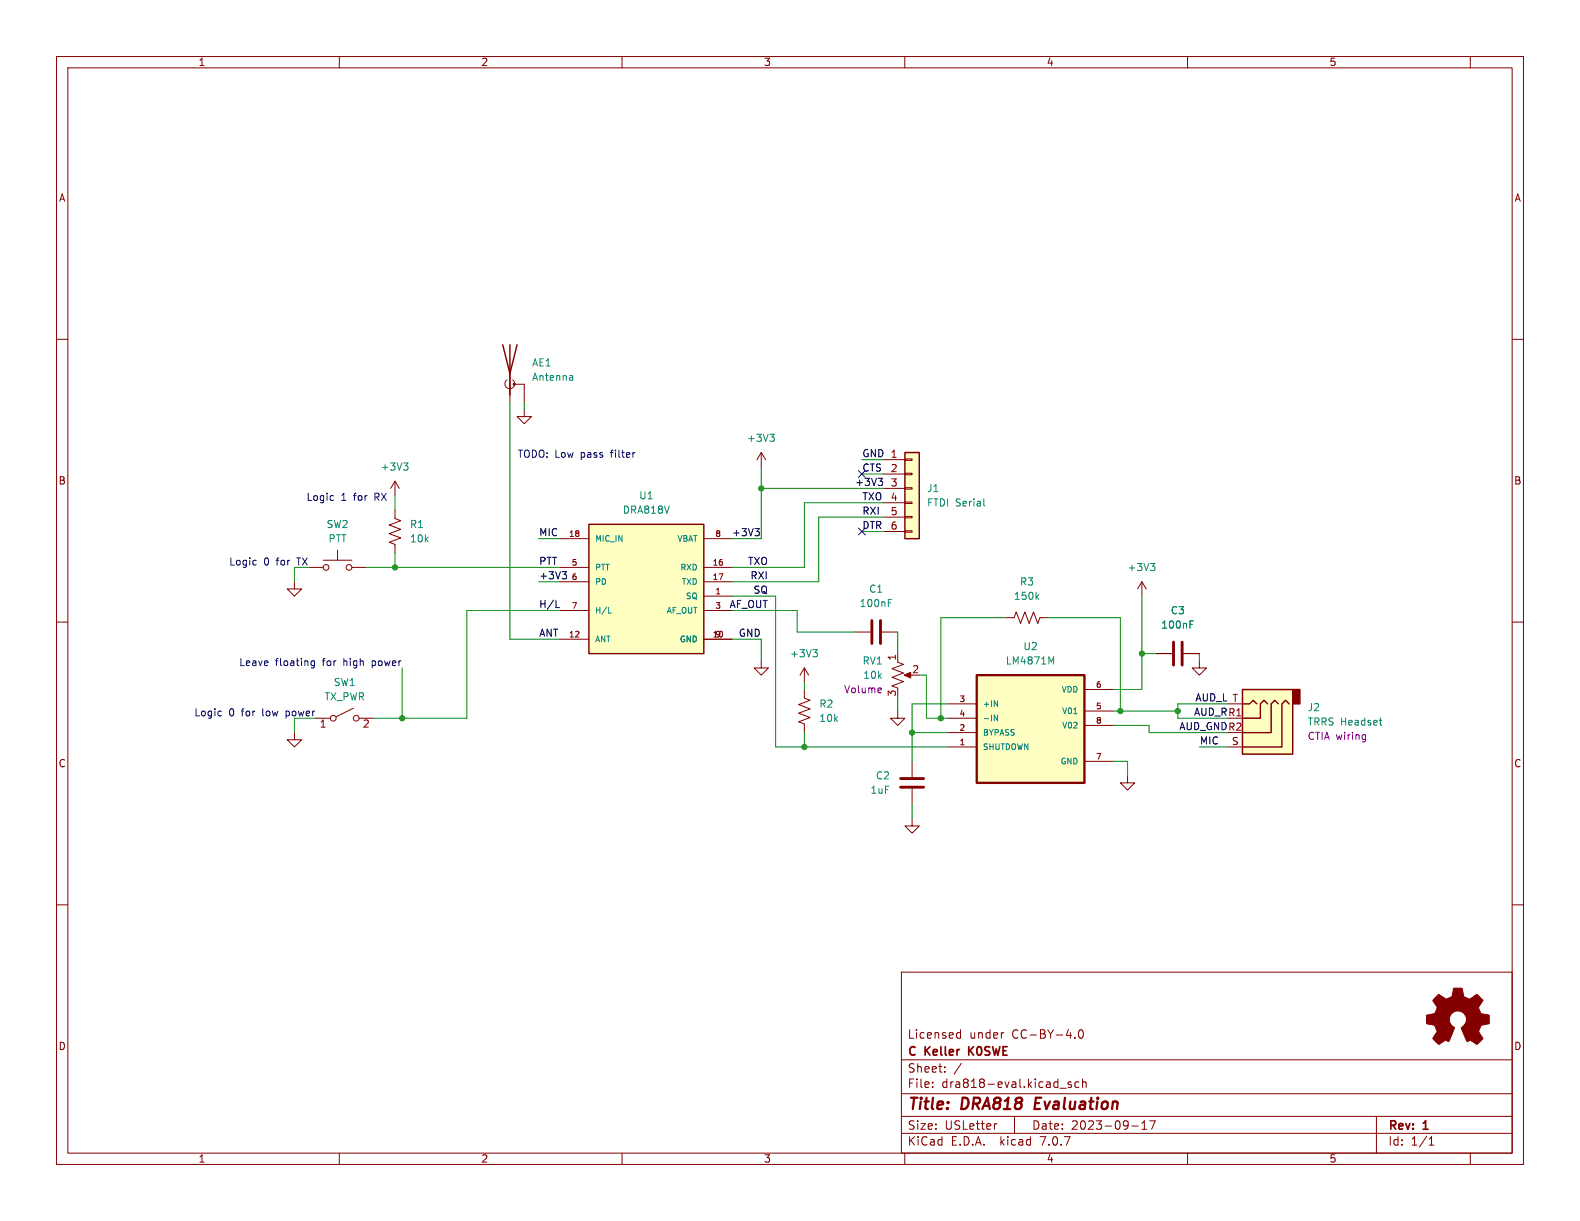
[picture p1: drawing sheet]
<svg xmlns="http://www.w3.org/2000/svg" width="279mm" height="216mm" viewBox="0 0 279 216" stroke-linecap="round" stroke-linejoin="round" font-family="sans-serif">
<g fill="none" stroke="#840000" stroke-width=".18">
<path d="M10 10h259.4v195.9h-259.4zM12 12h255.4v191.9h-255.4zM60 10v2M110 10v2M160 10v2M210 10v2M260 10v2M10 60h2M267.4 60h2M89.7 67.2a.85 .85 0 0 0-.2 1.2 .85 .85 0 0 0 1.3 0 .85 .85 0 0 0-.1-1.2M90.2 66v5.1M90.9 67.9h1.8v3.2"/>
<path d="M92.7 72.4v1.3h1.3l-1.3 1.2-1.3-1.2h1.3M57.1 99.1h5.1M59.7 97.3v1.8M69.8 90.2v1.5l1.1 .4-2.1 .7 2.1 .8-2.1 .8 2.1 .7-2.1 .8 1 .4v1.5M69.8 85.1v2.5M69.8 85.1l-.7 1.3M69.8 85.1l.8 1.3M99.1 95.3h5M124.5 95.3h5M134.6 80l-.7 1.3M134.6 80v2.6M134.6 80l.8 1.3"/>
<path d="M156.2 81.3h3.8M156.2 83.8h3.8M156.2 86.4h3.8M156.2 88.9h3.8M156.2 91.4h3.8M156.2 94h3.8M160 93.9h1.3v.2h-1.3zM160 91.3h1.3v.3h-1.3zM160 88.8h1.3v.2h-1.3zM160 86.2h1.3v.3h-1.3zM160 83.7h1.3v.2h-1.3zM160 81.2h1.3v.2h-1.3z"/>
<path d="M10 110h2M52.1 102.9v1.2h1.2l-1.2 1.3-1.3-1.3h1.3M54.6 100.3h2.5M62.2 100.3h2.6M99.1 100.3h5M99.1 113h5M99.1 102.9h5M99.1 108h5M124.5 100.3h5M124.5 105.4h5M124.5 113h5M124.5 102.9h5"/>
<path d="M124.5 108h5M134.6 116.8v1.3h1.3l-1.3 1.3-1.3-1.3h1.3M142.2 118.1l-.7 1.3M142.2 118.1v2.6M142.2 118.1l.8 1.3M151.1 111.8h2.8M156 111.8h2.7M158.7 117.1l1.1 .4-2.1 .7 2.1 .8-2.1 .8 2.1 .7-2.1 .8 1 .4v.2M158.7 115.6v1.2M160.3 119.4h1M177.8 109.2h1.5l.4-1 .8 2 .7-2 .8 2 .8-2 .7 2 .4-1h1.5M201.9 102.9l-.7 1.2"/>
<path d="M201.9 102.9v2.5M201.9 102.9l.8 1.2M204.5 115.6h2.8M209.3 115.6h2.8M212.1 116.8v1.3h1.3l-1.3 1.3-1.3-1.3h1.3M267.4 110h2M52.1 129.5v1.3h1.2l-1.2 1.3-1.3-1.3h1.3M55.9 127h2.5M62.5 125.2l-3.1 1.5M63.5 127h2.5M142.2 121.9v1.5l1.1 .4-2.1 .8 2.1 .7-2.1 .8 2.1 .8-2.1 .7 1 .4v1.5M158.7 125.7v1.3h1.3l-1.3 1.3-1.2-1.3h1.2"/>
<path d="M161.3 134.6v2.8M161.3 139.4v2.8M167.6 132.1h5.1M167.6 129.5h5.1M167.6 124.5h5.1M167.6 127h5.1M191.8 125.7h5M191.8 121.9h5M191.8 134.6h5M191.8 128.3h5M199.4 137.2v1.2h1.3l-1.3 1.3-1.3-1.3h1.3M217.2 132.1h2.5"/>
<path d="M217.2 124.5h2.5M217.2 127h2.5M10 160h2M161.3 144.8v1.3h1.3l-1.3 1.2-1.3-1.2h1.3M267.4 160h2M159.4 171.9h108v32h-108zM159.4 197.4h108M159.4 193.4h108M159.4 187.4h108M164.9 192.1v.2M164.9 191.4v.1M167.1 189.4v.2"/>
<path d="M167.1 188.7v.1M169.3 183.5h.6M169.3 182.7h.6M169.9 182.1v1.5M170 188l-1.3 1.9M176.3 198.7l-.3 .1M177.4 182.6h.1M179.4 197.4v3M187.4 192.4h1.2M189.4 191.4l-.3-.1-.2 .2v.2l.5 .2v.3h-.5M190.1 183.4v.2M190.8 191.4l-.4-.1-.3 .3v.4l.1 .2h.6"/>
<path d="M190.9 182.2l.2-.1a.81 .81 0 0 1 .6 .6 .81 .81 0 0 1-.3 .8l-.2 .1a.81 .81 0 0 1-.3-1.4zM191.4 191.4l.2-.1 .4 .1 .1 .9M191.4 190.8v1.5M200.1 199.1h1.2M201.9 199.7h.9M201.9 198.6l.5-.4v1.5M203.3 198.2h1l-.7 1.5M243.4 197.4v6.5M60 203.9v2M110 203.9v2M159.4 200.4h108M160 203.9v2"/>
<path d="M210 203.9v2M252.7 202.5h.9M252.7 201.4l.4-.4v1.5M260 203.9v2"/>
<circle cx="57.7" cy="100.3" r=".51"/>
<circle cx="61.7" cy="100.3" r=".51"/>
<circle cx="58.9" cy="127" r=".51"/>
<circle cx="63" cy="127" r=".51"/>
</g>
<path d="M183.2 194.1l-.3 2h1" fill="none" stroke="#840000" stroke-width=".4"/>
<path d="M171.3 185.1v1.5M172.2 185.1l-.9 .8" fill="none" stroke="#840000" stroke-width=".3"/>
<g fill="none" stroke="#008484" stroke-width=".18">
<path d="M101.1 66.4l.2 .2v.7M101.3 67.2l-.4 .1M101.3 66.7l-.4 .1M136.1 76.8h.8l-.4 .5M136.7 77.3l.2 .2v.3l-.2 .2M71.4 81.9h.7l-.4 .4M71.9 82.3l.2 .3v.3l-.2 .2M174 88.2v1.1l.2 .2M203.4 99.6h.8l-.4 .5M107.6 108.4h.5M143.8 114.9h.7l-.4 .5M144.3 115.4l.2 .2v.3l-.2 .2"/>
<path d="M157.1 106.6h.4M157.1 106h.6M183.3 105.5l.4 .5M183.7 105.1l-.5 .5M185.9 117.1l.4-1v1.3M204 100.1l.2 .3v.3l-.2 .2M210.4 110.4h.5M210.4 109.8h.6M175.8 123.9l.6 1v-1M175.8 126.4l.6 1.1v-1.1M189.9 126.2h.6M243.9 127.4h.5"/>
<path d="M244.1 128.2h.3"/>
</g>
<g fill="#ffffc2" stroke="#ffffc2" stroke-width=".18">
<path d="M172.7 119.4h19.1v19h-19.1z"/>
<path d="M160 80h2.6v15.3h-2.6z"/>
<path d="M104.1 92.7h20.4v22.9h-20.4z"/>
<path d="M219.7 121.9h8.9v11.5h-8.9z"/>
</g>
<path d="M172.7 119.4h19.1v19h-19.1z" fill="none" stroke="#840000" stroke-width=".41"/>
<g fill="#840000" stroke="#840000" stroke-width=".18">
<path d="M159.9 119.4l1.1-.5v1z"/>
<path d="M253.9 176.3l.6-.5 .8 .6a.62 .62 0 0 0 1 0l.2-.1a1.62 1.62 0 0 0 .5-1.3l.1-.3 1.4 .1 .2 .7a.74 .74 0 0 0 .7 1l.5 .2 1.3-.9 1 1.1-.4 .6a.75 .75 0 0 0-.1 1.2l.2 .5 1.4 .3 .1 1.5-1.4 .3-.1 .1a1.23 1.23 0 0 0-.3 1.2l.7 1-.1 .2-1 .9-.9-.5a.54 .54 0 0 0-.8 0l-1.1-2.4a2.33 2.33 0 0 0 .9-1.9 1.54 1.54 0 0 0-2.5-.7 1.54 1.54 0 0 0 .4 2.5l-1 2.5a.69 .69 0 0 0-1.2 .1l-.6 .4-1-1.1 .8-1.2-.3-.5a.71 .71 0 0 0-.9-.7l-.7-.2v-1.5l.4-.1a1.11 1.11 0 0 0 1.2-.7 .72 .72 0 0 0-.2-1.2l-.3-.6z"/>
<circle cx="90.9" cy="67.9" r=".18"/>
</g>
<path d="M155.7 121.7l.2 .3-.6 .1M155.8 122.4l-.1 .1M241.4 129.9l.1 .1M241.5 129.9v1l-.1 .2M241.5 130.7l-.1 .1" fill="none" stroke="#840084" stroke-width=".18"/>
<path d="M154.2 109.7v4.1M155.7 109.7v4.1M207.5 113.5v4.1M209 113.5v4.1M159.3 139.2h4M159.3 137.7h4" fill="none" stroke="#840000" stroke-width=".51"/>
<path d="M88.9 61l1.3 5 1.2-5M90.2 61v8.9M104.1 92.7h20.4v22.9h-20.4zM160 80h2.6v15.3h-2.6zM219.7 121.9h8.9v11.5h-8.9zM219.7 124.5h1.3l.6-.7 .6 .7M224.2 124.5l-.7-.7-.6 .7v2.5h-3.2M226.1 124.5l-.7-.7-.6 .7v5h-5.1M228 124.5l-.7-.7-.6 .7v7.6h-7" fill="none" stroke="#840000" stroke-width=".25"/>
<path d="M228.6 121.9h1.3v2.6h-1.3z" fill="#840000" stroke="#840000" stroke-width=".25"/>
<path d="M133.5 93.5h.8l-.4 .5M134 94l.3 .2v.3l-.3 .2M155.3 84.6h.8l-.5 .5M155.8 85.1l.3 .2v.3l-.3 .2M98.3 107.4h.6M99.4 101.1h.8l-.4 .5M99.9 101.6l.3 .2v.3l-.3 .3" fill="none" stroke="#000" stroke-width=".18"/>
<path d="M45.2 99.1h.1M45.3 99.9h-.1M58.9 87.6l.1 .1M59 88.4l-.1 .1M112.2 80h.1M55.6 116.8v1.1l-.2 .2h-.3M55.6 116.9l-.4-.1-.2 .3 .1 .5h.5M39 125.7l.1 .1M39.1 126.5l-.1 .1" fill="none" stroke="#0000c2" stroke-width=".18"/>
<g fill="none" stroke="#008400" stroke-width=".18">
<path d="M90.2 71.1v41.9h8.9M92.7 71.1v1.3M69.8 87.6v2.6M69.8 97.8v2.5M95.2 95.3h3.9M134.6 82.6v12.7h-5.1M134.6 86.4h21.6M152.4 83.8h3.8M152.4 81.3h3.8M152.4 94h3.8M156.2 88.9h-14v11.4h-12.7M156.2 91.4h-11.4v11.5h-15.3"/>
<path d="M54.6 100.3h-2.5v2.6M64.8 100.3h34.3M71.1 118.1v8.9M95.2 102.9h3.9M99.1 108h-16.6v19h-16.5M129.5 105.4h7.7v26.7h30.4M129.5 113h5.1v3.8M129.5 108h11.5v3.8h10.1M158.7 111.8v3.8M162.6 119.4h1.2v7.6h3.8M177.8 109.2h-11.4v17.8M185.4 109.2h12.7v16.5"/>
<path d="M201.9 115.6h2.6M201.9 105.4v16.5h-5.1M212.1 115.6v1.2M55.9 127h-3.8v2.5M142.2 120.7v1.2M142.2 129.5v2.6M158.7 123.2v2.5M161.3 129.5h6.3M167.6 124.5h-6.3v10.1M196.8 128.3h6.4v1.2h14M196.8 134.6h2.6v2.6M196.8 125.7h11.5"/>
<path d="M212.1 132.1h5.1M217.2 124.5h-8.9v2.5h8.9M161.3 142.2v2.6"/>
</g>
<path d="M151.8 93.4l1.2 1.2M151.8 83.2l1.2 1.2M153 93.4l-1.2 1.2M153 83.2l-1.2 1.2" fill="none" stroke="#000084" stroke-width=".18"/>
<g fill="#008400" stroke="#008400" stroke-width=".18">
<circle cx="198.1" cy="125.7" r=".46"/>
<circle cx="201.9" cy="115.6" r=".46"/>
<circle cx="208.3" cy="125.7" r=".46"/>
<circle cx="69.8" cy="100.3" r=".46"/>
<circle cx="71.1" cy="127" r=".46"/>
<circle cx="142.2" cy="132.1" r=".46"/>
<circle cx="134.6" cy="86.4" r=".46"/>
<circle cx="166.4" cy="127" r=".46"/>
<circle cx="161.3" cy="129.5" r=".46"/>
</g>
<g font-size="2.8" fill="#840000">
<text x="160.4" y="196.8">Title:</text>
<text x="170.1" y="196.8">DRA818</text>
<text x="183.8" y="196.8">Evaluation</text>
</g>
<g font-size="2.1" fill="#840000">
<text x="160.4" y="183.9">Licensed</text>
<text x="171.4" y="183.9">under</text>
<text x="179" y="183.9">CC-BY-4.0</text>
<text x="160.4" y="189.9">Sheet:</text>
<text x="160.4" y="187.1">C</text>
<text x="163.6" y="187.1">Keller</text>
<text x="172" y="187.1">K0SWE</text>
<text x="160.4" y="192.6">File:</text>
<text x="166.5" y="192.6">dra818-eval.kicad_sch</text>
<text x="160.4" y="202.8">KiCad</text>
<text x="160.4" y="200">Size:</text>
<text x="167.1" y="200">USLetter</text>
<text x="168.1" y="202.8">E.D.A.</text>
<text x="177" y="202.8">kicad</text>
<text x="182.4" y="200">Date:</text>
<text x="184.2" y="202.8">7.0.7</text>
<text x="189.4" y="200">2023-09-17</text>
<text x="245.4" y="200.2">Rev:</text>
<text x="245.4" y="202.8">Id:</text>
<text x="249.5" y="202.8">1/1</text>
<text x="251.8" y="200.2">1</text>
</g>
<g font-size="1.8" fill="#840000">
<text x="35" y="11.9">1</text>
<text x="85" y="11.9">2</text>
<text x="135" y="11.9">3</text>
<text x="185" y="11.9">4</text>
<text x="235" y="11.9">5</text>
<text x="10.3" y="35.9">A</text>
<text x="267.7" y="35.9">A</text>
<text x="157.4" y="83.6">2</text>
<text x="10.3" y="85.9">B</text>
<text x="157.4" y="86.1">3</text>
<text x="157.4" y="88.6">4</text>
<text x="267.7" y="85.9">B</text>
<text x="157.4" y="91.2">5</text>
<text x="157.4" y="93.7">6</text>
<text x="158.5" y="116.9" transform="rotate(-90 158.5 116.9)">1</text>
<text x="161.2" y="119.1">2</text>
<text x="158.5" y="123.3" transform="rotate(-90 158.5 123.3)">3</text>
<text x="56.4" y="129">1</text>
<text x="64.1" y="129">2</text>
<text x="217.7" y="131.8">S</text>
<text x="10.3" y="135.9">C</text>
<text x="267.7" y="135.9">C</text>
<text x="10.3" y="185.9">D</text>
<text x="267.7" y="185.9">D</text>
<text x="35" y="205.8">1</text>
<text x="85" y="205.8">2</text>
<text x="135" y="205.8">3</text>
<text x="185" y="205.8">4</text>
<text x="235" y="205.8">5</text>
</g>
<g font-size="1.8" fill="#008484">
<text x="94" y="65">AE1</text>
<text x="94" y="67.5">Antenna</text>
<text x="67.2" y="83.4">+3V3</text>
<text x="132" y="78.3">+3V3</text>
<text x="112.9" y="88.5">U1</text>
<text x="163.8" y="87.2">J1</text>
<text x="163.8" y="89.8">FTDI Serial</text>
<text x="57.7" y="93.6">SW2</text>
<text x="72.4" y="93.6">R1</text>
<text x="110" y="91">DRA818V</text>
<text x="58" y="96.1">PTT</text>
<text x="72.4" y="96.1">10k</text>
<text x="199.3" y="101.2">+3V3</text>
<text x="151.9" y="107.5">100nF</text>
<text x="153.6" y="105">C1</text>
<text x="179.2" y="106.3">150k</text>
<text x="180.3" y="103.7">R3</text>
<text x="205.2" y="111.4">100nF</text>
<text x="206.9" y="108.8">C3</text>
<text x="139.6" y="116.4">+3V3</text>
<text x="152.4" y="117.7">RV1</text>
<text x="177.8" y="117.7">LM4871M</text>
<text x="180.9" y="115.2">U2</text>
<text x="57.3" y="124.1">TX_PWR</text>
<text x="58.9" y="121.5">SW1</text>
<text x="144.8" y="125.3">R2</text>
<text x="152.6" y="120.2">10k</text>
<text x="231.1" y="126">J2</text>
<text x="144.8" y="127.9">10k</text>
<text x="231.1" y="128.5">TRRS Headset</text>
<text x="153.8" y="140.6">1uF</text>
<text x="154.8" y="138">C2</text>
</g>
<g font-size="1.8" fill="#0000c2">
<text x="91.4" y="81">TODO: Low</text>
<text x="102.8" y="81">pass</text>
<text x="108.3" y="81">filter</text>
<text x="54.1" y="88.7">Logic</text>
<text x="60.3" y="88.7">1</text>
<text x="62.7" y="88.7">for</text>
<text x="66.5" y="88.7">RX</text>
<text x="40.4" y="100.1">Logic</text>
<text x="46.6" y="100.1">0</text>
<text x="49" y="100.1">for</text>
<text x="52.8" y="100.1">TX</text>
<text x="42.2" y="117.9">Leave</text>
<text x="48.7" y="117.9">floating</text>
<text x="57.2" y="117.9">for</text>
<text x="61" y="117.9">high</text>
<text x="66.2" y="117.9">power</text>
<text x="34.3" y="126.8">Logic</text>
<text x="40.5" y="126.8">0</text>
<text x="42.8" y="126.8">for</text>
<text x="46.7" y="126.8">low</text>
<text x="51" y="126.8">power</text>
</g>
<g font-size="1.8">
<text x="152.4" y="83.5">CTS</text>
<text x="152.4" y="80.9">GND 1</text>
<text x="151.1" y="86">+3V3</text>
<text x="152.4" y="88.6">TXO</text>
<text x="95.2" y="94.9">MIC</text>
<text x="129.3" y="94.9">+3V3</text>
<text x="152.4" y="93.6">DTR</text>
<text x="152.4" y="91.1">RXI</text>
<text x="95.2" y="100">PTT</text>
<text x="132.2" y="100">TXO</text>
<text x="95.2" y="107.6">H/L</text>
<text x="95.2" y="102.5">+3V3</text>
<text x="128.9" y="107.6">AF_OUT</text>
<text x="132.6" y="102.5">RXI</text>
<text x="133.1" y="105.1">SQ</text>
<text x="95.2" y="112.7">ANT</text>
<text x="130.5" y="112.7">GND</text>
<text x="211.3" y="124.1">AUD_L T</text>
<text x="208.4" y="129.2">AUD_GNDR2</text>
<text x="211" y="126.7">AUD_RR1</text>
<text x="212.1" y="131.7">MIC</text>
</g>
<g font-size="1.8" fill="#840084">
<text x="149.2" y="122.8">Volume</text>
<text x="231.1" y="131">CTIA wiring</text>
</g>
<g font-size="1.4" fill="#840000">
<text x="100.5" y="95">18</text>
<text x="126.4" y="95">8</text>
<text x="101" y="100.1">5</text>
<text x="125.9" y="100.1">16</text>
<text x="101" y="102.6">6</text>
<text x="101" y="107.7">7</text>
<text x="125.9" y="102.6">17</text>
<text x="126.4" y="105.2">1</text>
<text x="126.4" y="107.7">3</text>
<text x="100.5" y="112.8">12</text>
<text x="125.9" y="112.8">10</text>
<text x="126.4" y="112.8">9</text>
<text x="169.6" y="124.2">3</text>
<text x="193.7" y="125.5">5</text>
<text x="193.7" y="121.7">6</text>
<text x="169.6" y="131.8">1</text>
<text x="169.6" y="129.3">2</text>
<text x="169.6" y="126.7">4</text>
<text x="193.7" y="128">8</text>
<text x="193.7" y="134.4">7</text>
</g>
<g font-size="1.4" fill="#008484">
<text x="105.2" y="96">MIC_IN</text>
<text x="119.7" y="96">VBAT</text>
<text x="105.2" y="101.1">PTT</text>
<text x="120.2" y="101.1">RXD</text>
<text x="105.2" y="103.6">PD</text>
<text x="120.4" y="103.6">TXD</text>
<text x="121.2" y="106.1">SQ</text>
<text x="105.2" y="113.8">ANT</text>
<text x="105.2" y="108.7">H/L</text>
<text x="117.8" y="108.7">AF_OUT</text>
<text x="120.1" y="113.8">GND</text>
<text x="173.7" y="125.2">+IN</text>
<text x="187.6" y="122.7">VDD</text>
<text x="173.7" y="130.3">BYPASS</text>
<text x="173.7" y="127.7">-IN</text>
<text x="187.7" y="126.5">V01</text>
<text x="187.7" y="129">V02</text>
<text x="173.7" y="132.8">SHUTDOWN</text>
<text x="187.4" y="135.4">GND</text>
</g>
</svg>
